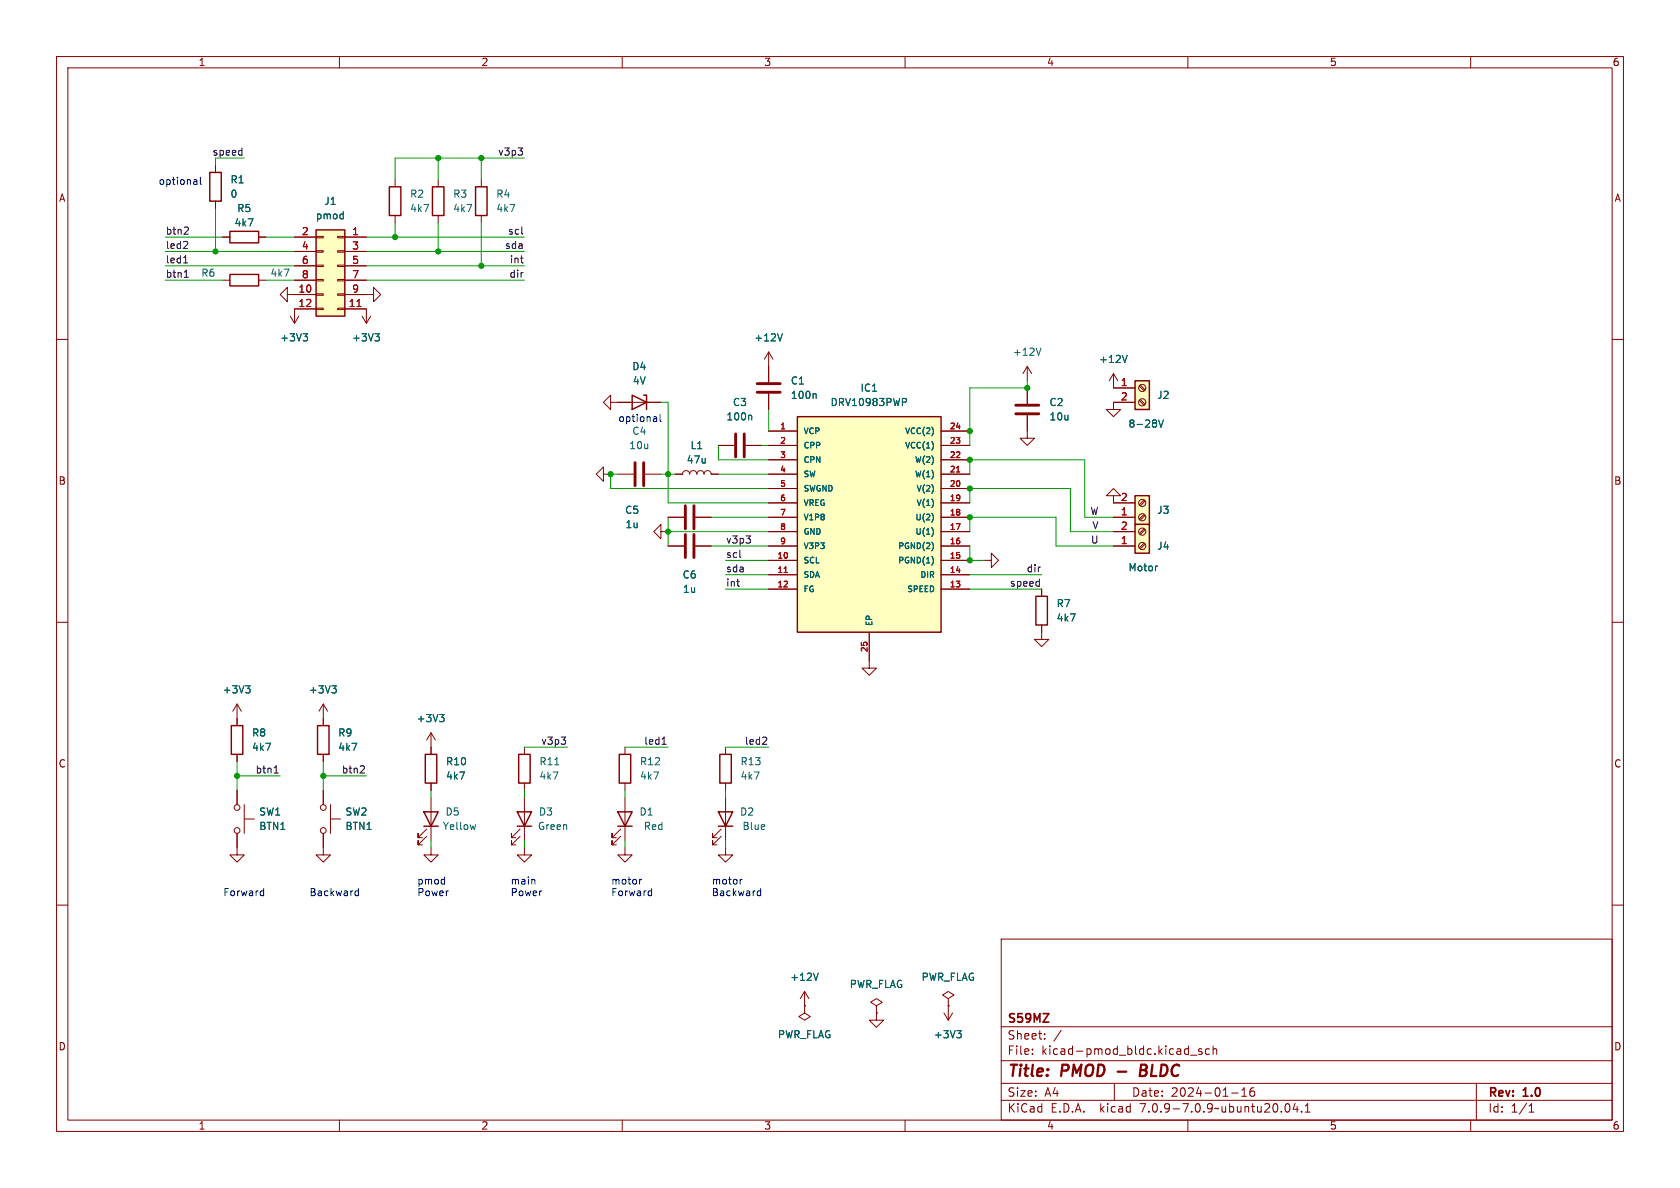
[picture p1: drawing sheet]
<svg xmlns="http://www.w3.org/2000/svg" width="297mm" height="210mm" viewBox="0 0 297 210" stroke-linecap="round" stroke-linejoin="round" font-family="sans-serif">
<g fill="none" stroke="#840000" stroke-width=".18">
<path d="M10 10h277v190h-277zM12 12h273v186h-273zM60 10v2M110 10v2M160 10v2M210 10v2M260 10v2M38.1 29.2v1.3M38.1 35.6v1.2M69.8 31.8v1.2M69.8 38.1v1.3M77.5 31.8v1.2"/>
<path d="M77.5 38.1v1.3M85.1 31.8v1.2M85.1 38.1v1.3M10 60h2M39.4 49.5h1.2M39.4 41.9h1.2M45.7 49.5h1.3M45.7 41.9h1.3M50.8 52.1v1.2l-1.3-1.2 1.3-1.3v1.3h5.1M51.3 55.9l.8 1.3M52.1 49.5h3.8M52.1 41.9h3.8"/>
<path d="M52.1 44.5h3.8M52.1 47h3.8M52.8 55.9l-.7 1.3M55.9 54.5h1.2v.2h-1.2zM55.9 51.9h1.2v.3h-1.2zM55.9 49.4h1.2v.3h-1.2zM55.9 46.9h1.2v.2h-1.2zM55.9 44.3h1.2v.3h-1.2zM55.9 41.8h1.2v.2h-1.2zM55.9 54.6h-3.8v2.6M59.7 54.5h1.3v.2h-1.3zM59.7 51.9h1.3v.3h-1.3z"/>
<path d="M59.7 49.4h1.3v.3h-1.3zM59.7 46.9h1.3v.2h-1.3zM59.7 44.3h1.3v.3h-1.3zM59.7 41.8h1.3v.2h-1.3zM61 52.1h5v-1.3l1.3 1.3-1.3 1.2v-1.2M61 54.6h3.8v2.6M61 49.5h3.8M61 41.9h3.8M61 44.5h3.8M61 47h3.8M64 55.9l.8 1.3M65.5 55.9l-.7 1.3"/>
<path d="M285 60h2M107.9 71.1v1.3l-1.2-1.3 1.2-1.2v1.2h8.9M127 78.7h2.8M131.8 78.7h2.8M135.9 78.7h5.1M135.9 62.2v5.4M135.9 69.6v2.8M135.9 62.2l-.8 1.3M135.9 62.2l.8 1.3M135.9 76.2h5.1M166.4 78.7h5M166.4 76.2h5"/>
<path d="M181.6 73.4v4.1h1.3l-1.3 1.2-1.3-1.2h1.3M181.6 64.8v2.5M181.6 68.6v2.8M181.6 64.8l-.8 1.2M181.6 64.8l.8 1.2M196.8 66l-.7 1.3M196.8 66v2.6h3.9M196.8 66l.8 1.3M200.7 71.1h-3.9v1.3h1.3l-1.3 1.3-1.2-1.3h1.2M201.4 70.8l.9 .8M201.4 68.2l.9 .9M201.6 70.6l.8 .9"/>
<path d="M201.6 68.1l.8 .8M106.7 83.8v1.3l-1.3-1.3 1.3-1.2v1.2h1.2M109.2 83.8h2.8M114 83.8h2.8M116.8 94v1.3l-1.2-1.3 1.2-1.3v1.3h1.3M118.1 91.4h2.8M118.1 96.5h2.8M119.4 83.8h1.2a.64 .64 0 0 1 .7-.6 .64 .64 0 0 1 .6 .6 .64 .64 0 0 1 .7-.6 .64 .64 0 0 1 .6 .6 .64 .64 0 0 1 .6-.6 .64 .64 0 0 1 .7 .6 .64 .64 0 0 1 .6-.6 .64 .64 0 0 1 .6 .6h1.3M122.9 91.4h2.8M122.9 96.5h2.8M135.9 91.4h5.1M135.9 88.9h5.1"/>
<path d="M135.9 96.5h5.1M135.9 94h5.1M135.9 83.8h5.1M135.9 99.1h5.1M135.9 86.4h5.1M135.9 81.3h5.1M166.4 91.4h5M166.4 88.9h5M166.4 96.5h5M166.4 94h5M166.4 83.8h5M166.4 99.1h5"/>
<path d="M166.4 86.4h5M166.4 81.3h5M174 99.1h1.3v-1.3l1.2 1.3-1.2 1.2v-1.2M196.8 87.6h-1.2l1.2-1.2 1.3 1.2h-1.3v1.3h3.9M196.8 91.4h3.9M196.8 96.5h3.9M196.8 94h3.9M202.3 88.4l-.9 .8M202.3 90.9l-.9 .9M202.3 93.5l-.9 .8M202.3 96l-.9 .9M202.4 88.6l-.8 .8"/>
<path d="M202.4 91.1l-.8 .8M202.4 93.6l-.8 .9M202.4 96.2l-.8 .8M10 110h2M135.9 101.6h5.1M135.9 104.1h5.1M153.7 111.8v6.3h1.2l-1.2 1.3-1.3-1.3h1.3M166.4 101.6h5M166.4 104.1h5M184.1 110.5v2.5h1.3l-1.3 1.3-1.2-1.3h1.2M184.1 104.1v1.3M285 110h2"/>
<path d="M41.9 124.5l-.8 1.2M41.9 124.5v3.8M41.9 133.4v1.2M41.9 139.7v2.5M41.9 124.5l.8 1.2M57.1 124.5l-.7 1.2M57.1 124.5v3.8M57.1 133.4v1.2M57.1 139.7v2.5M57.1 124.5l.8 1.2M76.2 129.5l.8 1.3M76.2 129.5v3.9"/>
<path d="M76.2 138.4v1.3M76.2 129.5l-.8 1.3M92.7 132.1v1.3M92.7 138.4v1.3M110.5 132.1v1.3M110.5 138.4v1.3M128.3 132.1v1.3M128.3 138.4v1.3M10 160h2M41.9 147.3v3.8h1.3l-1.3 1.3-1.3-1.3h1.3M43.2 144.8h1.8M43.2 142.2v5.1"/>
<path d="M57.1 147.3v3.8h1.3l-1.3 1.3-1.2-1.3h1.2M58.4 144.8h1.8M58.4 142.2v5.1M75.4 147.8l-1.5 1.6v-.8v.8h.8M75.4 146.6l-1.5 1.5v-.8v.8h.8M76.2 149.9v1.2h1.3l-1.3 1.3-1.3-1.3h1.3M76.2 141v7.6M91.9 147.8l-1.5 1.6v-.8v.8h.8M91.9 146.6l-1.5 1.5v-.8v.8h.8M92.7 149.9v1.2h1.3l-1.3 1.3-1.3-1.3h1.3M92.7 141v7.6M109.7 147.8l-1.5 1.6v-.8v.8h.8"/>
<path d="M109.7 146.6l-1.5 1.5v-.8v.8h.8M110.5 149.9v1.2h1.3l-1.3 1.3-1.3-1.3h1.3M110.5 141v7.6M127.5 147.8l-1.5 1.6v-.8v.8h.7M127.5 146.6l-1.5 1.5v-.8v.8h.7M128.3 149.9v1.2h1.2l-1.2 1.3-1.3-1.3h1.3M128.3 141v7.6M285 160h2M142.2 177.8v1.3l-1 .6 1 .6 1.1-.6-1.1-.6M142.2 177.8h.1M142.2 175.3l-.7 1.2M142.2 175.3v2.5"/>
<path d="M142.2 175.3l.8 1.2M154.9 177.8l1.1-.6-1.1-.7-1 .7 1 .6v1.3M154.9 179.1h.1M154.9 179.1v1.2h1.3l-1.3 1.3-1.2-1.3h1.2M166.9 179.1l.7 1.2M167.6 176.5l1.1-.6-1.1-.6-1 .6 1 .6v1.3M167.6 177.8h.1M167.6 177.8v2.5M168.4 179.1l-.8 1.2M177 166h108v32h-108zM60 198v2M110 198v2"/>
<path d="M160 198v2M177 194.5h108M177 191.5h108M177 187.5h108M177 181.5h108M182.5 186.3v.1M182.5 185.5v.1M184.7 183.6v.1M184.7 182.8v.1M187.6 182.1l-1.3 2M197 191.5v3M210 198v2"/>
<path d="M210.5 186.5h1.1M212.5 185.5l-.4-.1-.2 .2 .1 .2 .5 .2v.3h-.6M213.8 185.5l-.4-.1-.3 .3v.4l.1 .2h.6M214.5 185.5l.2-.1 .3 .1 .1 .9M214.5 184.9v1.5M217.7 193.2h1.2M219.5 193.8h.9M219.5 192.7l.5-.4v1.5M221.7 192.3a.59 .59 0 0 0-.7 .6v.6l.1 .2 .4 .1 .2-.1 .1-.5-.1-.3h-.5l-.2 .3M227.3 195.2l.2-.1a.81 .81 0 0 1 .6 .6 .81 .81 0 0 1-.3 .8l-.1 .1a.81 .81 0 0 1-.4-1.4zM229 195l-.4 1.1h.9M229.3 195.6v1"/>
<path d="M230.1 196.5v.1M230.7 196.6h.9M230.7 195.5l.5-.4v1.5M260 198v2M261 191.5v6.5M270.3 196.6h.9M270.3 195.5l.4-.4v1.5"/>
<circle cx="201.9" cy="71.1" r=".63"/>
<circle cx="201.9" cy="68.6" r=".63"/>
<circle cx="201.9" cy="91.4" r=".63"/>
<circle cx="201.9" cy="88.9" r=".63"/>
<circle cx="201.9" cy="94" r=".63"/>
<circle cx="201.9" cy="96.5" r=".63"/>
<circle cx="41.9" cy="142.7" r=".51"/>
<circle cx="41.9" cy="146.8" r=".51"/>
<circle cx="57.2" cy="142.7" r=".51"/>
<circle cx="57.2" cy="146.8" r=".51"/>
</g>
<path d="M197.6 189.4h1.5M201.6 189.2h.7M202.3 189.2l.3 .1M202.4 188.2h-.7l-.2 2 1-.1M202.5 189.1l-.2 .1" fill="none" stroke="#840000" stroke-width=".4"/>
<path d="M130 76.7v4.1M131.6 76.7v4.1M133.9 69.3h4M133.9 67.8h4M179.6 73.2h4M179.6 71.6h4M112.3 81.8v4.1M113.8 81.8v4.1M121.2 89.4v4.1M121.2 94.5v4.1M122.7 89.4v4.1M122.7 94.5v4.1" fill="none" stroke="#840000" stroke-width=".51"/>
<g fill="none" stroke="#006464" stroke-width=".18">
<path d="M53.6 59h.8l-.5 .5M54.1 59.5l.3 .2v.3l-.3 .3M66.3 59h.8l-.5 .5M66.8 59.5l.3 .2v.3l-.3 .3M138.3 59l-.4 1.3M132.7 73.4l.2 .2v.6M144.1 69.6l.2 .2v.6M159.5 70.4h.5l.3 .3-.2 .3-.6 .1M165 75.9v.7M165 78.5v.7M184 61.5l-.4 1.3M199.3 62.8l-.5 1.3"/>
<path d="M204.8 74.2l.4 1.3 .5-1.3M164.8 90.8a1.19 1.19 0 0 1 0 1.4M164.8 93.3a1.19 1.19 0 0 1 0 1.5M164.9 98.6l.1 .4-.1 .7M164.9 96l.1 .5-.1 .7M165 86.1v.7M165 88.6v.7M204.5 100.1h.1M43.4 121.2h.8l-.4 .5M44 121.7l.2 .3v.3l-.2 .2M58.7 121.2h.7l-.4 .5M59.2 121.7l.2 .3v.3l-.2 .2"/>
<path d="M77.7 126.3h.8l-.4 .5M78.3 126.8l.2 .2v.3l-.2 .3M98.1 135.2h.7M84.1 145.8l-.2 .8M144.7 172l-.5 1.3M169.2 182.2h.7l-.4 .5M169.7 182.7l.2 .2v.3l-.2 .3"/>
</g>
<g fill="none" stroke="#840000" stroke-width=".25">
<path d="M37.1 30.5h2v5.1h-2zM68.8 33h2.1v5.1h-2.1zM76.5 33h2v5.1h-2zM84.1 33h2v5.1h-2zM40.6 48.5h5.1v2h-5.1zM40.6 40.9h5.1v2h-5.1zM55.9 40.6h5.1v15.3h-5.1zM111.8 69.9l2.5 1.2-2.5 1.3zM113.8 69.9h.5v2.5M141 73.7h25.4v38.1h-25.4zM200.7 67.3h2.5v5.1h-2.5zM200.7 87.6h2.5v5.1h-2.5z"/>
<path d="M200.7 92.7h2.5v5.1h-2.5zM183.1 105.4h2.1v5.1h-2.1zM40.9 128.3h2v5.1h-2zM56.1 128.3h2.1v5.1h-2.1zM75.2 133.4h2v5h-2zM91.7 133.4h2v5h-2zM109.5 133.4h2v5h-2zM127.3 133.4h2v5h-2zM74.9 143.5h2.6l-1.3 2.6zM74.9 146.1h2.6M91.4 143.5h2.6l-1.3 2.6zM91.4 146.1h2.6"/>
<path d="M109.2 143.5h2.6l-1.3 2.6zM109.2 146.1h2.6M127 143.5h2.5l-1.2 2.6zM127 146.1h2.5"/>
</g>
<g fill="#ffffc2" stroke="#ffffc2" stroke-width=".18">
<path d="M200.7 87.6h2.5v5.1h-2.5z"/>
<path d="M200.7 67.3h2.5v5.1h-2.5z"/>
<path d="M200.7 92.7h2.5v5.1h-2.5z"/>
<path d="M141 73.7h25.4v38.1h-25.4z"/>
<path d="M55.9 40.6h5.1v15.3h-5.1z"/>
</g>
<path d="M63.1 54.2h.7M169.1 83.4h.6M138.6 101.2h.6" fill="none" stroke="#a90000" stroke-width=".18"/>
<g fill="none" stroke="#0f0f0f" stroke-width=".18">
<path d="M91.6 26.2h.8l-.5 .4M92.3 26.8v.5M32.5 46.5h.7M32.6 49h.7M32.8 47.9l.1-.2v1.3M33.1 42.7l.1 .2-.1 .3-.7 .7h.8M33.2 40.2l.1 .2-.1 .3-.7 .7h.8M92 45.6h.5M92.3 41.3l.1 .1M92.4 46.5h.1M130.8 98.5h.2M131.9 94.7h.8l-.5 .5"/>
<path d="M132.6 95.3v.6M130.2 102.8h.5M130.6 103.6h.1M48.5 136.6h.7M48.7 135.6l.1-.2v1.2M64.3 135.4l.1 .2v.3l-.8 .7h.8M99.2 130.3h.8l-.4 .5M99.9 130.9v.5M117 131.6h.8M135.4 130.4l.1 .1v.3l-.7 .8h.7"/>
</g>
<g fill="none" stroke="#0000c2" stroke-width=".18">
<path d="M34.6 31.8l.2 .1v.7M34.8 32.5l-.4 .1M34.8 32.1h-.4M35.4 31.3v1.1l.2 .2M115.9 73.7l.2 .2v.6M116.1 74.5h-.4M116.1 74h-.4M116.7 73.2v1.1l.2 .2M46.2 157.5l.4 .1M46.6 158.3h-.4M46.6 157.1v1.2M62.9 158.3h.5"/>
<path d="M62.9 157.6h.5M63.4 157.1v1.2M94.5 155.5l.1 .8M113.4 155.4l-.3 .3M114.8 157.5l.4 .1M115.2 158.3h-.4M115.2 157.1v1.2M131.2 155.4l-.4 .3M134 158.3h.5M134 157.6h.5M134.5 157.1v1.2"/>
</g>
<g fill="none" stroke="#009600" stroke-width=".18">
<path d="M38.1 36.8v7.7M43.2 27.9h-5.1v1.3M69.8 39.4v2.5M77.5 27.9v3.9M77.5 39.4v5.1M85.1 27.9v3.9M85.1 39.4v7.6M92.7 27.9h-22.9v3.9M29.2 41.9h10.2M29.2 47h22.9M29.2 44.5h22.9M29.2 49.5h10.2"/>
<path d="M47 41.9h5.1M47 49.5h5.1M64.8 41.9h27.9M64.8 47h27.9M64.8 44.5h27.9M64.8 49.5h27.9M116.8 71.1h1.3v17.8h17.8M127 78.7v2.6h8.9M134.6 78.7h1.3M135.9 72.4v3.8M181.6 67.3v1.3h-10.2v10.1M109.2 83.8h-1.3v2.6h28"/>
<path d="M116.8 83.8h2.6M118.1 91.4v5.1M118.1 94h17.8M125.7 96.5h10.2M125.7 91.4h10.2M127 83.8h8.9M128.3 99.1h7.6M171.4 96.5v2.6h2.6M171.4 94v-2.6h15.3v5.1h10.1M171.4 83.8v-2.5h20.4v10.1h5M171.4 88.9v-2.5h17.8v7.6h7.6M128.3 104.1h7.6"/>
<path d="M128.3 101.6h7.6M171.4 104.1h12.7M171.4 101.6h12.7M41.9 137.2h7.6M41.9 134.6v5.1M57.1 137.2h7.7M57.1 134.6v5.1M76.2 139.7v1.3M92.7 132.1h7.6M92.7 139.7v1.3M110.5 139.7v1.3M110.5 132.1h7.6"/>
<path d="M128.3 132.1h7.6M128.3 139.7v1.3M76.2 148.6v1.3M92.7 148.6v1.3M110.5 148.6v1.3M128.3 148.6v1.3"/>
</g>
<g fill="#009600" stroke="#009600" stroke-width=".18">
<circle cx="77.5" cy="27.9" r=".46"/>
<circle cx="85.1" cy="27.9" r=".46"/>
<circle cx="85.1" cy="47" r=".46"/>
<circle cx="69.8" cy="41.9" r=".46"/>
<circle cx="77.5" cy="44.5" r=".46"/>
<circle cx="38.1" cy="44.5" r=".46"/>
<circle cx="118.1" cy="94" r=".46"/>
<circle cx="118.1" cy="83.8" r=".46"/>
<circle cx="107.9" cy="83.8" r=".46"/>
<circle cx="171.4" cy="81.3" r=".46"/>
<circle cx="171.4" cy="86.4" r=".46"/>
<circle cx="171.4" cy="91.4" r=".46"/>
<circle cx="171.4" cy="76.2" r=".46"/>
<circle cx="181.6" cy="68.6" r=".46"/>
<circle cx="41.9" cy="137.2" r=".46"/>
<circle cx="57.1" cy="137.2" r=".46"/>
<circle cx="171.4" cy="99.1" r=".46"/>
</g>
<g font-size="2.8" fill="#840000">
<text x="178" y="190.9">Title:</text>
<text x="187.7" y="190.9">PMOD</text>
<text x="203.2" y="190.9">BLDC</text>
</g>
<g font-size="2.1" fill="#840000">
<text x="178" y="184">Sheet:</text>
<text x="178" y="181.2">S59MZ</text>
<text x="178" y="186.7">File:</text>
<text x="184.1" y="186.7">kicad-pmod_bldc.kicad_sch</text>
<text x="178" y="196.9">KiCad</text>
<text x="178" y="194.1">Size:</text>
<text x="184.7" y="194.1">A4</text>
<text x="185.7" y="196.9">E.D.A.</text>
<text x="194.6" y="196.9">kicad</text>
<text x="200" y="194.1">Date:</text>
<text x="201.8" y="196.9">7.0.9-7.0.9~ubuntu20.04.1</text>
<text x="207" y="194.1">2024-01-16</text>
<text x="263" y="194.3">Rev:</text>
<text x="263" y="196.9">Id:</text>
<text x="267.1" y="196.9">1/1</text>
<text x="269.4" y="194.3">1.0</text>
</g>
<g font-size="1.8" fill="#840000">
<text x="35" y="11.9">1</text>
<text x="85" y="11.9">2</text>
<text x="135" y="11.9">3</text>
<text x="185" y="11.9">4</text>
<text x="235" y="11.9">5</text>
<text x="285" y="11.9">6</text>
<text x="10.3" y="35.9">A</text>
<text x="285.3" y="35.9">A</text>
<text x="10.3" y="85.9">B</text>
<text x="285.3" y="85.9">B</text>
<text x="10.3" y="135.9">C</text>
<text x="285.3" y="135.9">C</text>
<text x="10.3" y="185.9">D</text>
<text x="285.3" y="185.9">D</text>
<text x="35" y="199.9">1</text>
<text x="85" y="199.9">2</text>
<text x="135" y="199.9">3</text>
<text x="185" y="199.9">4</text>
<text x="235" y="199.9">5</text>
<text x="285" y="199.9">6</text>
</g>
<g font-size="1.8" fill="#0f0f0f">
<text x="37.5" y="27.6">speed</text>
<text x="88" y="27.6">v3p3</text>
<text x="29.2" y="41.6">btn2</text>
<text x="89.7" y="41.6">scl</text>
<text x="29.2" y="44.1">led2</text>
<text x="29.2" y="46.6">led1</text>
<text x="89.2" y="44.1">sda</text>
<text x="90" y="46.6">int</text>
<text x="29.2" y="49.2">btn1</text>
<text x="90" y="49.2">dir</text>
<text x="192.7" y="91.1">W</text>
<text x="193" y="93.6">V</text>
<text x="128.3" y="96.2">v3p3</text>
<text x="128.3" y="101.3">sda</text>
<text x="128.3" y="98.7">scl</text>
<text x="181.4" y="101.3">dir</text>
<text x="192.8" y="96.2">U</text>
<text x="128.3" y="103.8">int</text>
<text x="178.4" y="103.8">speed</text>
<text x="95.6" y="131.7">v3p3</text>
<text x="113.8" y="131.7">led1</text>
<text x="131.6" y="131.7">led2</text>
<text x="45.1" y="136.8">btn1</text>
<text x="60.3" y="136.8">btn2</text>
</g>
<g font-size="1.8" fill="#0000c2">
<text x="27.9" y="32.8">optional</text>
<text x="109.2" y="74.7">optional</text>
<text x="39.4" y="158.5">Forward</text>
<text x="54.6" y="158.5">Backward</text>
<text x="73.7" y="156.5">pmod</text>
<text x="73.7" y="158.5">Power</text>
<text x="90.2" y="156.5">main</text>
<text x="90.2" y="158.5">Power</text>
<text x="107.9" y="156.5">motor</text>
<text x="107.9" y="158.5">Forward</text>
<text x="125.7" y="156.5">motor</text>
<text x="125.7" y="158.5">Backward</text>
</g>
<g font-size="1.8" fill="#006464">
<text x="40.6" y="32.6">R1</text>
<text x="40.6" y="35.2">0</text>
<text x="72.4" y="35.2">R2</text>
<text x="80" y="35.2">R3</text>
<text x="87.6" y="35.2">R4</text>
<text x="41.4" y="40.2">4k7</text>
<text x="41.8" y="37.7">R5</text>
<text x="55.7" y="39">pmod</text>
<text x="57.2" y="36.4">J1</text>
<text x="72.4" y="37.7">4k7</text>
<text x="80" y="37.7">4k7</text>
<text x="87.6" y="37.7">4k7</text>
<text x="35.5" y="49.1">R6</text>
<text x="47.7" y="49.1">4k7</text>
<text x="49.4" y="60.6">+3V3</text>
<text x="62.1" y="60.6">+3V3</text>
<text x="111.7" y="65.6">D4</text>
<text x="133.2" y="60.6">+12V</text>
<text x="179" y="63.1">+12V</text>
<text x="194.2" y="64.4">+12V</text>
<text x="111.8" y="68.2">4V</text>
<text x="129.5" y="72">C3</text>
<text x="139.7" y="68.2">C1</text>
<text x="139.7" y="70.7">100n</text>
<text x="146.7" y="72">DRV10983PWP</text>
<text x="152" y="69.4">IC1</text>
<text x="185.4" y="72">C2</text>
<text x="204.5" y="70.7">J2</text>
<text x="111.7" y="77.1">C4</text>
<text x="128.3" y="74.5">100n</text>
<text x="185.4" y="74.5">10u</text>
<text x="199.4" y="75.8">8-28V</text>
<text x="111.1" y="79.6">10u</text>
<text x="121.3" y="82.1">47u</text>
<text x="122" y="79.6">L1</text>
<text x="110.4" y="91">C5</text>
<text x="110.5" y="93.6">1u</text>
<text x="204.5" y="91">J3</text>
<text x="199.4" y="101.2">Motor</text>
<text x="204.5" y="97.4">J4</text>
<text x="120.6" y="102.5">C6</text>
<text x="120.6" y="105">1u</text>
<text x="186.7" y="107.5">R7</text>
<text x="186.7" y="110.1">4k7</text>
<text x="39.3" y="122.8">+3V3</text>
<text x="54.5" y="122.8">+3V3</text>
<text x="44.5" y="130.4">R8</text>
<text x="59.7" y="130.4">R9</text>
<text x="73.6" y="127.9">+3V3</text>
<text x="44.5" y="132.9">4k7</text>
<text x="59.7" y="132.9">4k7</text>
<text x="78.7" y="135.5">R10</text>
<text x="95.3" y="135.5">R11</text>
<text x="113" y="135.5">R12</text>
<text x="130.8" y="135.5">R13</text>
<text x="78.7" y="138">4k7</text>
<text x="95.3" y="138">4k7</text>
<text x="113" y="138">4k7</text>
<text x="130.8" y="138">4k7</text>
<text x="45.7" y="144.4">SW1</text>
<text x="45.7" y="146.9">BTN1</text>
<text x="61" y="144.4">SW2</text>
<text x="61" y="146.9">BTN1</text>
<text x="78.2" y="146.9">Yellow</text>
<text x="78.7" y="144.4">D5</text>
<text x="95" y="146.9">Green</text>
<text x="95.2" y="144.4">D3</text>
<text x="113" y="144.4">D1</text>
<text x="113.7" y="146.9">Red</text>
<text x="130.7" y="144.4">D2</text>
<text x="131.2" y="146.9">Blue</text>
<text x="139.6" y="173.6">+12V</text>
<text x="162.8" y="173.6">PWR_FLAG</text>
<text x="150.1" y="174.9">PWR_FLAG</text>
<text x="137.4" y="183.7">PWR_FLAG</text>
<text x="165" y="183.7">+3V3</text>
</g>
<g font-size="1.8" fill="#a90000">
<text x="53.3" y="41.7">2</text>
<text x="62.2" y="41.7">1</text>
<text x="53.3" y="44.2">4</text>
<text x="53.3" y="46.7">6</text>
<text x="62.2" y="44.2">3</text>
<text x="62.2" y="46.7">5</text>
<text x="52.7" y="51.8">10</text>
<text x="53.3" y="49.3">8</text>
<text x="62.2" y="49.3">7</text>
<text x="62.2" y="51.8">9</text>
<text x="52.7" y="54.4">12</text>
<text x="61.6" y="54.4">11</text>
<text x="198" y="68.3">1</text>
<text x="198" y="70.9">2</text>
<text x="198" y="88.6">2</text>
<text x="198" y="91.2">1</text>
<text x="198" y="93.7">2</text>
<text x="198" y="96.3">1</text>
</g>
<g font-size="1.4" fill="#a90000">
<text x="137.8" y="75.9">1</text>
<text x="167.8" y="75.9">24</text>
<text x="137.8" y="78.5">2</text>
<text x="137.8" y="81">3</text>
<text x="137.8" y="83.6">4</text>
<text x="167.8" y="83.6">21</text>
<text x="167.8" y="81">22</text>
<text x="167.8" y="78.5">23</text>
<text x="137.8" y="86.1">5</text>
<text x="137.8" y="88.6">6</text>
<text x="167.8" y="88.6">19</text>
<text x="167.8" y="86.1">20</text>
<text x="137.8" y="91.2">7</text>
<text x="137.8" y="93.7">8</text>
<text x="167.8" y="93.7">17</text>
<text x="167.8" y="91.2">18</text>
<text x="137.3" y="98.8">10</text>
<text x="137.3" y="101.3">11</text>
<text x="137.8" y="96.3">9</text>
<text x="167.8" y="101.3">14</text>
<text x="167.8" y="98.8">15</text>
<text x="167.8" y="96.3">16</text>
<text x="137.3" y="103.9">12</text>
<text x="167.8" y="103.9">13</text>
<text x="153.4" y="115.4" transform="rotate(-90 153.4 115.4)">25</text>
</g>
<g font-size="1.4" fill="#006464">
<text x="142" y="76.9">VCP</text>
<text x="159.9" y="76.9">VCC(2)</text>
<text x="142" y="79.5">CPP</text>
<text x="142" y="82">CPN</text>
<text x="159.9" y="79.5">VCC(1)</text>
<text x="161.6" y="82">W(2)</text>
<text x="142" y="84.6">SW</text>
<text x="142" y="87.1">SWGND</text>
<text x="142" y="89.6">VREG</text>
<text x="161.6" y="84.6">W(1)</text>
<text x="161.9" y="89.6">V(1)</text>
<text x="161.9" y="87.1">V(2)</text>
<text x="142" y="92.2">V1P8</text>
<text x="142" y="94.7">GND</text>
<text x="161.7" y="94.7">U(1)</text>
<text x="161.7" y="92.2">U(2)</text>
<text x="142" y="99.8">SCL</text>
<text x="142" y="97.3">V3P3</text>
<text x="158.7" y="99.8">PGND(1)</text>
<text x="158.7" y="97.3">PGND(2)</text>
<text x="142" y="102.3">SDA</text>
<text x="142" y="104.9">FG</text>
<text x="160.3" y="104.9">SPEED</text>
<text x="162.6" y="102.3">DIR</text>
<text x="154.4" y="110.7" transform="rotate(-90 154.4 110.7)">EP</text>
</g>
</svg>
